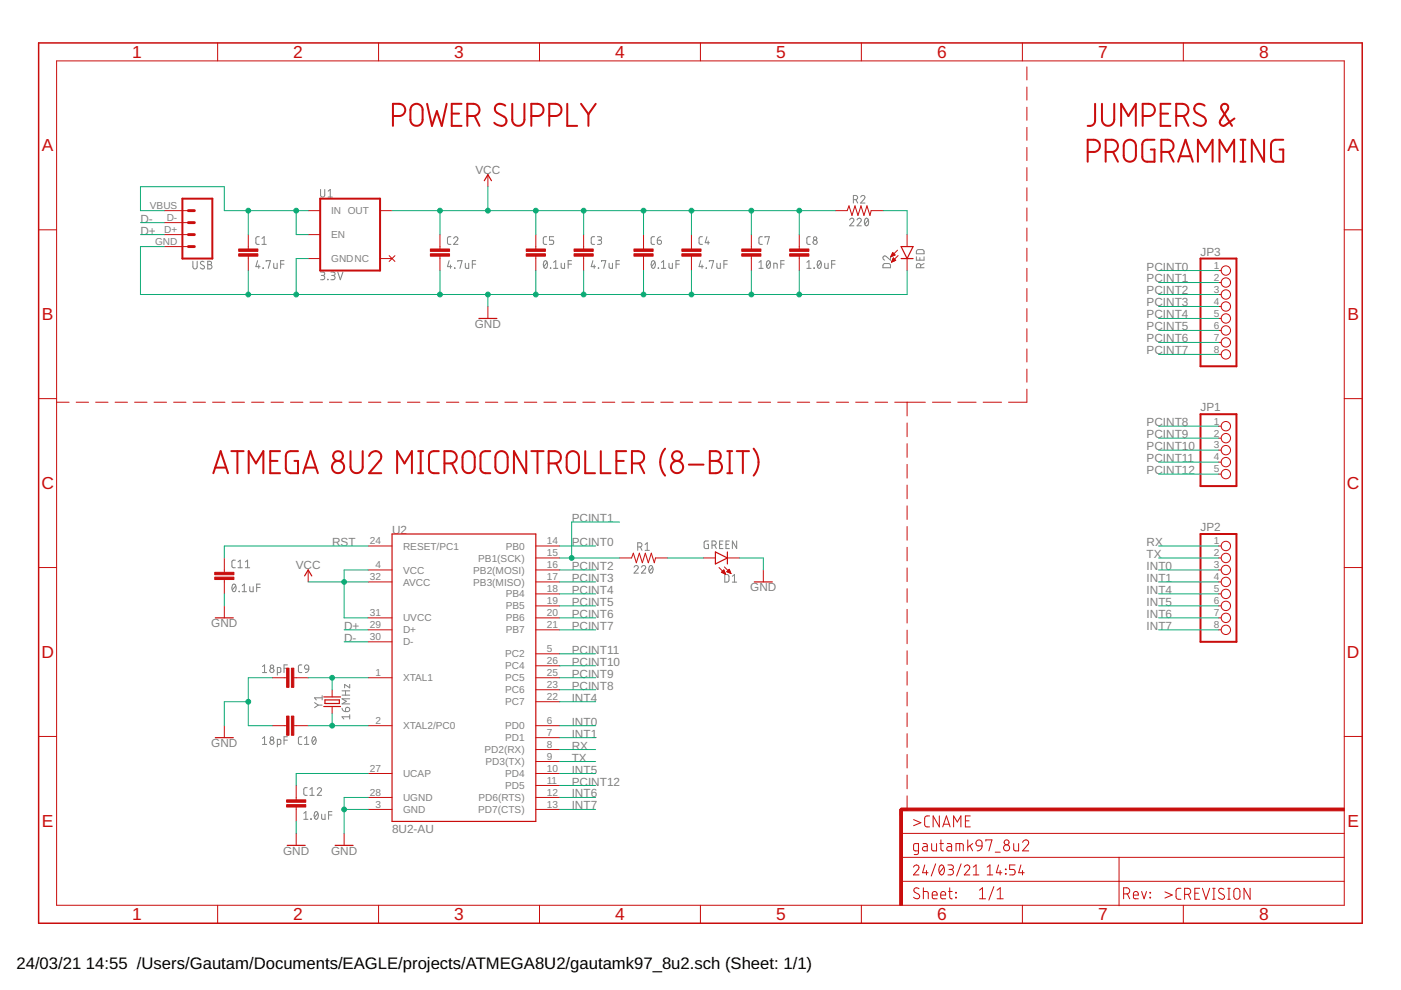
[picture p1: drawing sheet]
<svg xmlns="http://www.w3.org/2000/svg" width="297mm" height="210mm" viewBox="0 0 297 210" stroke-linecap="round" stroke-linejoin="round" font-family="sans-serif">
<g fill="none" stroke="#808080" stroke-width=".21">
<path d="M40.9 55.4v1.2a.46 .46 0 0 0 .4 .4 .46 .46 0 0 0 .5-.4v-1.2M43.3 55.5l-.4-.1-.4 .4 .1 .2 .6 .3a.38 .38 0 0 1 .1 .6 .38 .38 0 0 1-.5 .1l-.3-.2M44 55.4h.5a.36 .36 0 0 1 .4 .4 .36 .36 0 0 1-.4 .3 .46 .46 0 0 1 .5 .5 .46 .46 0 0 1-.5 .4h-.5zM44 56.1h.5M54.6 55.3l-.3 1.2h.8M54.9 56.2v.7M55 50.2h-.5l-.2 .4v1l.2 .2h.5M55.5 51.8h1M55.5 50.6l.5-.4v1.6M55.8 56.8v.1zM56.4 55.5v-.2h.9l-.4 1.6M58 55.8l.1 .9 .2 .2h.5v-1.1"/>
<path d="M59.5 56h.7M60.2 55.3h-.7v1.6M68 57.7h.5a.36 .36 0 0 1 .4 .3 .36 .36 0 0 1-.4 .4h-.4M68 40.2v1.1a.44 .44 0 0 0 .4 .5 .44 .44 0 0 0 .5-.5v-1.1M68.4 58.4a.46 .46 0 0 1 .5 .5 .46 .46 0 0 1-.5 .4h-.4M69.4 59.2l.2 .1zM69.6 40.5l.4-.3v1.6M69.6 41.8h.9M70.1 57.7h.6a.36 .36 0 0 1 .4 .3 .36 .36 0 0 1-.4 .4h-.4M70.6 58.4a.46 .46 0 0 1 .5 .5 .46 .46 0 0 1-.5 .4h-.5M71.6 57.7l.6 1.6 .5-1.6M95.2 55.3l-.3 1.2h.9"/>
<path d="M95.5 56.2v.7M95.6 50.2l-.6 .1-.1 .3v1l.2 .2h.5M96.2 50.6a.44 .44 0 0 1 .6-.4 .44 .44 0 0 1 .1 .7l-.7 .9h.9M96.4 56.8l.1 .1zM97.1 55.5v-.2h.9l-.5 1.6M98.7 55.8v.9l.2 .2h.5v-1.1M100.1 56h.8M100.9 55.3h-.8v1.6M115.4 55.4l.2-.1a.95 .95 0 0 1 0 1.6 1.04 1.04 0 0 1-.2-1.5zM115.9 50.2l-.6 .1-.1 .3v1l.2 .2h.5M116 55.6l-.7 .9M116.7 56.8l.1 .1z"/>
<path d="M117.4 56.9h.9M117.4 55.6l.4-.3v1.6M117.4 50.2h-.9v.7h.5a.45 .45 0 0 1 .4 .5 .45 .45 0 0 1-.4 .4h-.5M119 55.8v.9l.3 .2h.4v-1.1M120.5 56h.7M121.2 55.3h-.7v1.6M125.7 55.3l-.4 1.2h1M126 56.2v.7M126.1 50.2l-.6 .1-.2 .3 .1 1 .2 .2h.5M126.7 50.2h.5a.37 .37 0 0 1 .4 .4 .37 .37 0 0 1-.4 .3h-.4M126.9 56.8v.1zM127.1 50.9a.44 .44 0 0 1 .5 .5 .44 .44 0 0 1-.5 .4h-.4"/>
<path d="M127.5 55.5v-.2h.9l-.4 1.6M129.1 55.8l.1 .9 .2 .2h.5v-1.1M130.6 56h.7M131.3 55.3h-.7v1.6M138.3 55.4l.2-.1a.95 .95 0 0 1 0 1.6 1.04 1.04 0 0 1-.2-1.5zM138.8 50.2h-.5l-.3 .4 .1 1 .2 .2h.5M138.9 55.6l-.8 .9M139.4 50.9h.5a.45 .45 0 0 1 .4 .5 .45 .45 0 0 1-.5 .4 .45 .45 0 0 1-.4-.4zM139.6 56.8v.1zM140.1 50.2l-.6 .3-.1 .4M140.2 56.9h.9M140.2 55.6l.5-.3v1.6"/>
<path d="M141.8 55.8l.1 .9 .2 .2h.5v-1.1M143.3 56h.7M144 55.3h-.7v1.6M148.6 55.3l-.4 1.2h.9M148.8 56.2v.7M148.9 50.2h-.5l-.2 .4v1l.2 .2h.5M149.7 56.8l.1 .1zM149.9 50.2l-.4 1.3h.9M150.1 51.1v.7M150.4 55.5v-.2h.9l-.4 1.6M152 55.8v.9l.3 .2h.4v-1.1M153.5 56h.7"/>
<path d="M154.2 55.3h-.7v1.6M160.9 56.9h.9M160.9 55.6l.5-.3v1.6M161.6 50.2h-.5l-.2 .4v1l.2 .2h.5M162.2 50.4v-.2h.9l-.4 1.6M162.7 55.4l.2-.1a.97 .97 0 0 1 0 1.6 1.02 1.02 0 0 1-.2-1.5zM163.3 55.6l-.7 .9M164.1 56.9v-1.1l.7 .1v1M165.5 56h.8M166.3 55.3h-.8v1.6M171.1 56.9h.9M171.1 55.6l.4-.3v1.6"/>
<path d="M171.8 50.2h-.5l-.2 .4v1l.2 .2h.5M172.6 56.8l.1 .1zM173.5 55.4l.2-.1a.95 .95 0 0 1 0 1.6 1.04 1.04 0 0 1-.2-1.5zM174.1 55.6l-.8 .9M174.9 55.8v.9l.2 .2h.5v-1.1M176.3 56h.8M177.1 55.3h-.8v1.6M180.1 46.6a.44 .44 0 0 1 .7-.3 .44 .44 0 0 1 .1 .7l-.8 .9h.9M180.9 42.3h.5a.44 .44 0 0 0 .4-.4 .44 .44 0 0 0-.4-.5h-.5v1.7M181.5 42.3l.3 .8M181.7 46.6a.44 .44 0 0 1 .6-.3 .44 .44 0 0 1 .2 .7l-.8 .9h.9M182.5 41.8a.45 .45 0 0 1 .6-.3 .45 .45 0 0 1 .2 .7l-.8 .9h.9"/>
<path d="M183.5 46.4l.2-.2a.97 .97 0 0 1 0 1.7 1 1 0 0 1-.2-1.5zM184.1 46.6l-.7 .9M187.3 56l1.2-.1 .3 .3v.6h-1.6zM188.8 54.3v.9l-.9-.8a.44 .44 0 0 0-.7 .1 .44 .44 0 0 0 .4 .7M194.3 54.4v.8h1.6v-.8M194.4 53l1.2-.1 .3 .3v.6h-1.6zM195 54.6v.6M195.2 56.8v-.5a.46 .46 0 0 0-.5-.4 .46 .46 0 0 0-.4 .4v.5h1.6M195.9 55.9l-.7 .3M49.9 118.8h-.5l-.2 .3v1.1l.2 .2h.5M50.5 119.1l.4-.3v1.6M52 119.1l.5-.3v1.6"/>
<path d="M135.2 116h.5a.44 .44 0 0 0 .4-.5 .44 .44 0 0 0-.4-.4h-.5v1.6M135.8 116l.3 .7M136.8 115.4l.4-.3v1.6M136.8 116.7h.9M150.2 114.7h-.7l-.2 .2v1.1l.2 .3h.7v-.9h-.3M151 115.6h.4a.44 .44 0 0 0 .5-.5 .44 .44 0 0 0-.5-.4h-.4v1.6M151.5 115.6l.4 .7M152.6 115.4h.5M153.3 114.7h-.7v1.6h.7M153.9 115.4h.6M154.6 114.7h-.7v1.6h.7M156.2 114.7v1.6l-.9-1.6v1.6"/>
<path d="M49.4 124l.2-.2a.95 .95 0 0 1 0 1.7 1 1 0 0 1-.2-1.5zM50 124.2l-.7 .9M50.5 120.4h.9M50.7 125.4l.1 .1zM51.4 125.5h.9M51.4 124.2l.4-.4v1.7M52 120.4h.9M53 124.4v.8l.2 .3h.5v-1.1M54.4 124.6h.8M55.2 123.8h-.8v1.7M134.4 120.3a.44 .44 0 0 1 .7-.4 .44 .44 0 0 1 .1 .7l-.8 .9h.9M136 120.3a.44 .44 0 0 1 .6-.4 .44 .44 0 0 1 .2 .7l-.8 .9h.9"/>
<path d="M137.8 120l.2-.1a.93 .93 0 0 1 0 1.6 .98 .98 0 0 1-.2-1.5zM138.4 120.3l-.8 .9M153.7 121.8h.6l.2 .3v1l-.2 .3h-.6zM155.3 123.4h.9M155.3 122.2l.4-.4v1.6M55.6 141.3l.5-.3v1.6M55.6 156.6l.5-.4v1.6M55.6 142.6h.9M55.6 157.8h.9M58.8 142.6h.6l.1-.2v-.6l-.1-.2-.6-.1v1.7M58.8 157.8h.6l.1-.1v-.7l-.1-.2h-.6v1.6M60.2 141.7h.7"/>
<path d="M60.2 156.9h.7M60.9 141h-.7v1.6M60.9 156.2h-.7v1.6M64 141h-.5l-.2 .3v1.1l.2 .2h.5M64 156.2h-.5l-.2 .4v1l.2 .2h.5M64.6 157.8h.9M64.6 156.6l.4-.4v1.6M64.7 141.1l.3-.1 .3 .1 .2 .8-.8-.1-.1-.4zM65.5 141.9l-.3 .6-.5 .1M66.3 156.3l.1-.1a.8 .8 0 0 1 .7 .6 .8 .8 0 0 1-.2 .8l-.2 .2a.8 .8 0 0 1-.6-.5 .8 .8 0 0 1 .2-.9zM66.7 149l.8 .5M67 156.6l-.8 .9"/>
<path d="M67.5 149.5l-.8 .6M67.5 149.5h.8M68.3 148h-1.6l.4 .4M68.3 147.5v.9M72.5 150.2l.2 .4 .6 .3M72.5 147.4h1.6M72.5 146.5h1.6M73.3 146.5v.9M73.4 150.1a.47 .47 0 0 1 .7 .1 .47 .47 0 0 1-.4 .7h-.4zM74.1 152h-1.6l.4 .4M74.1 145.1v.7l-1-.7v.7M74.1 151.5v.9"/>
<path d="M74.1 148.2h-1.6l.9 .5-.9 .5h1.6M64.4 172.4l.5-.3v1.6M64.4 173.7h.9M65.1 167h-.5l-.2 .4v1l.2 .2h.5M65.7 168.6h.9M65.7 167.4l.5-.4v1.6M65.9 173.6l.1 .1zM66.8 172.2l.1-.1a.8 .8 0 0 1 .7 .6 .8 .8 0 0 1-.2 .8l-.4 .2a1.04 1.04 0 0 1-.2-1.5zM67.3 167.4a.44 .44 0 0 1 .6-.4 .44 .44 0 0 1 .1 .7l-.7 .9h.9M67.4 172.4l-.7 1M68.2 172.6v.9l.3 .2h.4v-1.1M69.7 172.8h.7"/>
<path d="M70.4 172.1h-.7v1.6"/>
<circle cx="172.8" cy="51.4" r=".45"/>
<circle cx="172.8" cy="50.6" r=".36"/>
<circle cx="57.7" cy="142.2" r=".45"/>
<circle cx="57.7" cy="157.4" r=".45"/>
<circle cx="57.7" cy="156.6" r=".36"/>
<circle cx="57.7" cy="141.3" r=".36"/>
</g>
<g fill="none" stroke="#c90d0c" stroke-width=".21">
<path d="M12 12.9h273v179h-273zM46.1 9.1v3.8M80.3 9.1v3.8M114.4 9.1v3.8M148.5 9.1v3.8M182.6 9.1v3.8M216.8 9.1v3.8M217.7 14.2v2.8M217.7 18.5v2.7M250.9 9.1v3.8M103.4 37v2.6M217.7 22.7v2.8"/>
<path d="M217.7 27v2.8M217.7 31.3v2.7M217.7 35.5v2.8M217.7 39.8v2.8M8.2 48.7h3.8M34.9 44.7h5M34.9 49.7h5M34.9 47.2h5M34.9 52.3h5M52.6 49.7v3.1M52.6 54.3v3.1M65.3 44.7h2.6"/>
<path d="M65.3 54.8h2.6M65.3 49.7h2.6M80.6 44.7h2.5M80.6 54.8h2.5M82.5 54.2l1.2 1.2M83.7 54.2l-1.2 1.2M93.3 49.7v3.1M93.3 54.3v3.1M113.6 49.7v3.1M113.6 54.3v3.1M123.7 49.7v3.1M123.7 54.3v3.1"/>
<path d="M136.4 49.7v3.1M136.4 54.3v3.1M146.6 49.7v3.1M146.6 54.3v3.1M159.3 49.7v3.1M159.3 54.3v3.1M169.5 49.7v3.1M169.5 54.3v3.1M177.1 44.7h2.5l.4-1.1 .6 2.1 .7-2.1 .6 2.1 .6-2.1 .7 2.1 .6-2.1 .6 2.1 .3-1h2.5M188.9 54.3h.2M189 54.2h.4M189 54.1h.7"/>
<path d="M189 55.5h.1M189.1 54h.6M189.1 55.4h.3M189.1 53.8h.5M189.1 55.3h.6M189.2 53.7h.3M189.2 55.2h.7M189.2 55.1h.6M189.3 53.6h.1M189.3 53.6l.5 .5-.9 .3zM189.3 54.9h.4M189.3 54.8h.2"/>
<path d="M189.4 54.7l.5 .5-.9 .4zM190.3 53l-1.4 1.4M190.4 54.2l-1.4 1.4M192.3 49.7v2.6M192.3 54.8v2.6M217.7 44.1v2.8M217.7 48.3v2.8M217.7 52.6v2.8M217.7 56.9v2.8M258.3 57.4h.6M258.3 59.9h.6M285 48.7h3.8"/>
<path d="M103.4 65v2.5M217.7 61.2v2.7M217.7 65.4v2.8M217.7 69.7v2.8M217.7 74v2.8M217.7 78.3v2.7M258.3 62.4h.6M258.3 65h.6M258.3 67.5h.6M258.3 70.1h.6M258.3 72.6h.6M258.3 75.1h.6"/>
<path d="M8.2 84.5h3.8M12 85.3h2.6M16.2 85.3h2.6M20.3 85.3h2.6M24.4 85.3h2.6M28.5 85.3h2.7M32.7 85.3h2.6M36.8 85.3h2.6M40.9 85.3h2.7M45.1 85.3h2.6M49.2 85.3h2.6M53.3 85.3h2.7"/>
<path d="M57.5 85.3h2.6M61.6 85.3h2.6M65.7 85.3h2.7M69.8 85.3h2.7M74 85.3h2.6M78.1 85.3h2.7M82.3 85.3h2.6M86.4 85.3h2.6M90.5 85.3h2.7M94.7 85.3h2.6M98.8 85.3h2.6M102.9 85.3h2.6"/>
<path d="M107 85.3h2.7M111.2 85.3h2.6M115.3 85.3h2.6M119.4 85.3h2.7M123.6 85.3h2.6M127.7 85.3h2.6M131.8 85.3h2.7M136 85.3h2.6M140.1 85.3h2.6M144.2 85.3h2.7M148.4 85.3h2.6M152.5 85.3h2.6"/>
<path d="M156.6 85.3h2.7M160.8 85.3h2.6M164.9 85.3h2.6M169 85.3h2.7M173.2 85.3h2.6M177.3 85.3h2.6M181.4 85.3h2.6M185.5 85.3h2.7M189.7 85.3h6.5M192.3 85.3v2.9M192.3 89.7v2.9M192.3 94.1v2.9"/>
<path d="M192.3 98.5v2.9M197.7 85.3h3.9M203.1 85.3h3.8M208.4 85.3h3.9M217.7 82.5v2.8h-3.9M258.3 90.4h.6M258.3 92.9h.6M258.3 95.4h.6M258.3 98h.6M285 84.5h3.8M47.6 118.3v3M78 115.8h5.1"/>
<path d="M113.6 115.8h5.1M113.6 118.3h5.1M131.4 118.3h2.5l.4-1 .6 2 .7-2 .6 2 .6-2 .7 2 .6-2 .6 2 .3-1h2.5M149.1 118.3h2.6M154.2 118.3h2.6M192.3 102.8v2.9M192.3 107.3v2.8M192.3 111.6v2.9M192.3 116v2.9M258.3 115.8h.6M258.3 118.3h.6M258.3 100.5h.6"/>
<path d="M8.2 120.3h3.8M47.6 122.9v3M47.6 128.5v2.5M65.3 120.8v2.6M78 123.4h5.1M78 133.5h5.1M78 136.1h5.1M78 120.8h5.1M78 131h5.1M113.6 123.4h5.1M113.6 133.5h5.1M113.6 120.8h5.1"/>
<path d="M113.6 125.9h5.1M113.6 128.5h5.1M113.6 131h5.1M113.6 138.6h5.1M152.4 120.3l1.4 1.4M153 121.3l.5-.5 .3 .9zM153 121.3h.6M153.1 121.4h.6M153.1 121.2h.5M153.3 121h.2M153.4 121.5h.4M153.4 120.9h.1"/>
<path d="M153.6 120.2l1.4 1.4M153.6 121.6h.2M154.1 121.2l.5-.5 .4 .9zM154.2 121.2h.6M154.2 121.3h.7M154.3 121h.4M154.4 120.9h.3M154.5 121.4h.4M154.5 120.8h.1M154.8 121.5h.1M161.8 120.8v2.6M192.3 120.4v2.9"/>
<path d="M192.3 124.8v2.9M192.3 129.2v2.9M192.3 133.6v2.9M192.3 138v2.9M258.3 123.4h.6M258.3 133.5h.6M258.3 120.8h.6M258.3 125.9h.6M258.3 128.5h.6M258.3 131h.6M285 120.3h3.8M8.2 156.1h3.8"/>
<path d="M47.6 153.9v2.5M57.7 143.7h3.1M57.7 153.9h3.1M62.3 143.7h3M62.3 153.9h3M70.4 146.2v1.6M70.4 149.8v1.5M78 143.7h5.1M78 153.9h5.1M113.6 141.2h5.1M113.6 143.7h5.1M113.6 146.2h5.1"/>
<path d="M113.6 148.8h5.1M113.6 153.9h5.1M113.6 156.4h5.1M113.6 158.9h5.1M192.3 142.4v2.9M192.3 146.8v2.9M192.3 151.2v2.9M192.3 155.6v2.9M192.3 160v2.8M285 156.1h3.8M62.8 166.5v3.1M62.8 171.1v3.1"/>
<path d="M62.8 176.7v2.5M73 176.7v2.5M78 171.6h5.1M78 164h5.1M78 169.1h5.1M113.6 171.6h5.1M113.6 161.5h5.1M113.6 164h5.1M113.6 166.5h5.1M113.6 169.1h5.1M191.1 176.7h93.9M192.3 164.3v2.9"/>
<path d="M192.3 168.7v2.9M193.7 173.8l1.5 .6-1.5 .7M195.7 178.9h.7l.2 .2v1.3h-.6a.46 .46 0 0 1-.4-.5 .46 .46 0 0 1 .4-.4h.6M197.1 173h-.7l-.4 .5 .1 1.5 .3 .3h.7M197.5 178.9v1.3l.4 .2h.7v-1.5M199.2 173v2.3l-1.4-2.3v2.3M199.2 178.9h.8M199.5 178.1v1.9l.1 .3 .4 .1M199.9 175.3l.8-2.3 .7 2.3M200.1 174.8h1.2M200.9 178.9h.6l.3 .3v1.2h-.6a.46 .46 0 0 1-.5-.5 .46 .46 0 0 1 .5-.4h.6M202.2 175.3v-2.3l.8 1.3 .7-1.3v2.3"/>
<path d="M203.5 178.9v1.5M204.7 174h.8M205.2 178.1v2.3M205.6 179.3l.6 1.1M205.7 173h-1v2.3h1M206.2 178.9l-1 .7M207.1 178.4a.64 .64 0 0 1 .7-.3 .64 .64 0 0 1 .4 .6v.7h-.8a.61 .61 0 0 1-.3-1zM208.2 179.4l-.3 .7-.7 .3M209 178.3v-.2h1.3l-.6 2.3M214.9 178.9v1.3l.4 .2h.7v-1.5M216.8 178.6a.64 .64 0 0 1 .9-.5 .64 .64 0 0 1 .2 1l-1.1 1.3h1.3M46.1 191.9v3.8"/>
<path d="M80.3 191.9v3.8M114.4 191.9v3.8M148.5 191.9v3.8M182.6 191.9v3.8M191.1 186.9h93.9M191.1 181.8h93.9M193.7 183.9a.58 .58 0 0 1 .8-.5 .58 .58 0 0 1 .2 .9l-1 1.2h1.1M194.7 180.4h-.8l-.2-.2v-1.1l.2-.2h.8v1.9l-.2 .4h-.7M194.9 188.4a.58 .58 0 0 0-.9-.1 .58 .58 0 0 0 0 .9l.7 .4a.59 .59 0 0 1 .1 .9 .59 .59 0 0 1-.9-.1l-.2-.2M195.8 189l.9 .1 .1 1.5M195.8 188.2v2.4M196.1 183.4l-.5 1.6h1.2"/>
<path d="M196.4 184.6v.9M197.7 189.8h1a.54 .54 0 0 0-.4-.8 .54 .54 0 0 0-.6 .5l.1 1 .9 .1M198.4 183.2l-1 2.5M199.3 183.5l.2-.1a.89 .89 0 0 1 .7 1.3v.3a.51 .51 0 0 1-.6 .5 .51 .51 0 0 1-.5-.5v-.8zM199.5 189.8h1a.54 .54 0 0 0-.4-.8 .54 .54 0 0 0-.6 .5l.1 1 .9 .1M200.1 183.9l-.9 1.1M201 183.4h.7a.48 .48 0 0 1 .4 .5 .48 .48 0 0 1-.4 .4h-.5M201.1 189h.8M201.4 188.2v2l.1 .3 .4 .1M201.6 184.3a.58 .58 0 0 1 .6 .6 .58 .58 0 0 1-.6 .6h-.6M202.6 189.2l.2 .1zM202.6 190.2l.2 .2z"/>
<path d="M202.7 180.4v-1.5l1.4 .1 .1 1.4M203.8 183.2l-1 2.5M204.4 183.9a.58 .58 0 0 1 .9-.5 .58 .58 0 0 1 .1 .9l-1 1.2h1.2M206.4 183.9l.5-.5v2.1M206.4 185.5h1.1M207.7 190.6h1.3M207.7 188.7l.6-.5v2.4M209.3 185.5h1.2M209.3 183.9l.6-.5v2.1M210.7 188l-1 2.8M211 180.7h1.1M211.4 190.6h1.3"/>
<path d="M211.4 188.7l.7-.5v2.4M211.7 183.4l-.5 1.6h1.2M212 184.6v.9M213.2 184.3l.1 .1zM213.2 185.2l.1 .1zM215.2 183.4h-1.1v.9h.7a.59 .59 0 0 1 .4 .6 .59 .59 0 0 1-.4 .6h-.7M216.5 183.4l-.5 1.6h1.1M216.8 191.9v3.8M216.8 184.6v.9M237.3 181.8v10.2M238.2 189.5h.7a.65 .65 0 0 0 .6-.6 .65 .65 0 0 0-.6-.7h-.7v2.4M239 189.5l.5 1.1"/>
<path d="M240.3 189.8h1a.54 .54 0 0 0-.3-.8 .54 .54 0 0 0-.7 .5l.1 1 .9 .1M242 189l.6 1.6 .5-1.6M243.8 190.2l.1 .2zM243.8 189.2l.1 .1zM247 189.1l1.5 .7-1.5 .6M250.4 188.3l-.7 .1-.4 .4 .1 1.5 .3 .3 .7 .1M250.9 191.9v3.8M251.2 189.6h.6a.65 .65 0 0 0 .7-.6 .65 .65 0 0 0-.7-.7h-.6v2.4M251.9 189.6l.6 1.1M253.3 189.4h.8M254.4 188.3h-1.1v2.4h1.1M254.9 188.3l.8 2.4 .8-2.4"/>
<path d="M257.1 190.7h.5M257.1 188.3h.5M257.4 188.3v2.4M259.5 188.5a.58 .58 0 0 0-.9-.1 .58 .58 0 0 0 .1 .9l.7 .4a.58 .58 0 0 1 0 .9 .58 .58 0 0 1-.8-.1l-.3-.1M260.3 190.7h.5M260.3 188.3h.5M260.6 188.3v2.4M261.9 188.4h.5l.4 .2 .1 1.4a.65 .65 0 0 1-.7 .7 .65 .65 0 0 1-.6-.7v-1.2zM265 188.3v2.4l-1.2-2.4v2.4"/>
<circle cx="259.9" cy="57.4" r=".99"/>
<circle cx="259.9" cy="59.9" r=".99"/>
<circle cx="259.9" cy="65" r=".99"/>
<circle cx="259.9" cy="67.5" r=".99"/>
<circle cx="259.9" cy="70.1" r=".99"/>
<circle cx="259.9" cy="72.6" r=".99"/>
<circle cx="259.9" cy="62.4" r=".99"/>
<circle cx="259.9" cy="75.1" r=".99"/>
<circle cx="259.9" cy="90.4" r=".99"/>
<circle cx="259.9" cy="98" r=".99"/>
<circle cx="259.9" cy="95.4" r=".99"/>
<circle cx="259.9" cy="92.9" r=".99"/>
<circle cx="259.9" cy="115.8" r=".99"/>
<circle cx="259.9" cy="100.5" r=".99"/>
<circle cx="259.9" cy="118.3" r=".99"/>
<circle cx="259.9" cy="125.9" r=".99"/>
<circle cx="259.9" cy="131" r=".99"/>
<circle cx="259.9" cy="128.5" r=".99"/>
<circle cx="259.9" cy="120.8" r=".99"/>
<circle cx="259.9" cy="133.5" r=".99"/>
<circle cx="259.9" cy="123.4" r=".99"/>
<circle cx="213.4" cy="179.8" r=".65"/>
<circle cx="213.4" cy="178.6" r=".52"/>
</g>
<g fill="none" stroke="#c90d0c" stroke-width=".42">
<path d="M83.3 24.6a2.36 2.36 0 0 0 2.2-.3 1.29 1.29 0 0 0 .3-1.4 1.29 1.29 0 0 0-1.2-.9h-1.3v4.7M87.3 22.4a1.3 1.3 0 0 1 1.5-.3 1.3 1.3 0 0 1 .8 1.2v2.1a1.29 1.29 0 0 1-1.3 1.3 1.29 1.29 0 0 1-1.3-1.3v-2.1zM90.6 22l1 4.7 1-3.1 1.1 3.1 1-4.7M95.8 24.1h1.5M97.9 22h-2.1v4.7h2.1M99.1 24.6a2.27 2.27 0 0 0 2.1-.3 1.29 1.29 0 0 0 .4-1.4 1.29 1.29 0 0 0-1.2-.9h-1.3v4.7M100.6 24.6l1.1 2.1M107.1 22.4a1.25 1.25 0 0 0-1.3-.4 1.25 1.25 0 0 0-.9 1.1l.3 .7 1.7 .9a1.09 1.09 0 0 1 .3 1.6 1.09 1.09 0 0 1-1.5 .3l-.9-.6M108.6 22v3.4a1.29 1.29 0 0 0 1.3 1.3 1.29 1.29 0 0 0 1.3-1.3v-3.4M112.6 24.6a2.36 2.36 0 0 0 2.2-.3 1.29 1.29 0 0 0 .4-1.5 1.29 1.29 0 0 0-1.3-.8h-1.3v4.7M116.5 24.6a2.36 2.36 0 0 0 2.1-.3 1.29 1.29 0 0 0 .4-1.5 1.29 1.29 0 0 0-1.2-.8h-1.3v4.7M120.3 22v4.7h2.1"/>
<path d="M123.2 22l1.6 2.2M124.8 24.2v2.5M126.3 22l-1.5 2.2M230.6 32.2a2.36 2.36 0 0 0 2.2-.3 1.29 1.29 0 0 0 .3-1.4 1.29 1.29 0 0 0-1.2-.9h-1.3v4.7M232.2 22l-.1 3.9-.5 .6-1 .2M233.6 22v3.4a1.3 1.3 0 0 0 1.3 1.3 1.3 1.3 0 0 0 1.3-1.3v-3.4M234.4 32.2a2.36 2.36 0 0 0 2.2-.3 1.29 1.29 0 0 0 .3-1.4 1.29 1.29 0 0 0-1.2-.9h-1.3v4.7M236 32.2l1 2.1M237.7 26.7v-4.7l1.5 2.6 1.6-2.6v4.7M238.6 30.1a1.3 1.3 0 0 1 1.4-.4 1.3 1.3 0 0 1 .8 1.2v2.1a1.29 1.29 0 0 1-1.3 1.3 1.29 1.29 0 0 1-1.2-1.3v-2.4zM242.3 24.6a2.36 2.36 0 0 0 2.1-.3 1.3 1.3 0 0 0 .4-1.5 1.3 1.3 0 0 0-1.2-.8h-1.3v4.7M244.8 29.6l-1.8 .1-.7 .4-.1 .6v2.8l.5 .7 2.1 .1v-2.6h-.8"/>
<path d="M246.1 24.1h1.5M246.2 32.2a2.36 2.36 0 0 0 2.2-.3 1.29 1.29 0 0 0 .4-1.4 1.29 1.29 0 0 0-1.3-.9h-1.3v4.7M247.8 32.2l1 2.1M248.2 22h-2.1v4.7h2.1M249.4 24.6a2.36 2.36 0 0 0 2.1-.3 1.3 1.3 0 0 0 .4-1.5 1.3 1.3 0 0 0-1.2-.8h-1.3v4.7M249.8 34.3l1.6-4.7 1.5 4.7M250.2 33.1h2.3M250.9 24.6l1.1 2.1M254 34.3v-4.7l1.5 2.6 1.6-2.6v4.7M255.4 22.4a1.25 1.25 0 0 0-1.3-.4 1.25 1.25 0 0 0-.9 1.1l.3 .7 1.6 .9a1.09 1.09 0 0 1 .4 1.6 1.09 1.09 0 0 1-1.6 .3l-.8-.6M258.6 34.3v-4.7l1.5 2.6 1.6-2.6v4.7M261.7 25.1l-1.9 1.4a.75 .75 0 0 1-1-.1 .75 .75 0 0 1-.1-.9l1.6-2.3a.77 .77 0 0 0-.6-1.2 .77 .77 0 0 0-.7 1.2l2.2 3.5"/>
<path d="M263 29.6h1.1M263 34.3h1.1M263.5 29.6v4.7M268 29.6v4.7l-2.6-4.7v4.7M272.1 29.6l-1.8 .1-.7 .4-.1 .6v2.6l.1 .5 .4 .4 2.1 .1v-2.6h-.8M38.7 42.1h6.3v12.7h-6.3zM67.9 42.1h12.7v15.3h-12.7zM254.5 54.8h7.6v22.9h-7.6zM45.6 99.1h2.3M49 95.7h2.6M50.3 95.7v4.6M57.3 97.7h1.5"/>
<path d="M59.4 95.7h-2.1v4.6h2.1M63.2 95.7h-1.8l-.7 .5-.1 3.1 .1 .5 .4 .4 .5 .1h1.6v-2.6h-.8M64.7 99.1h2.3M74.3 95.7v3.3a1.29 1.29 0 0 0 1.3 1.3 1.29 1.29 0 0 0 1.3-1.3v-3.3M78.3 96.7a1.29 1.29 0 0 1 1.7-1 1.29 1.29 0 0 1 .6 1.8l-2.3 2.8h2.5M88.7 95.7h1M89.2 95.7v4.6M93 95.7a1.78 1.78 0 0 0-1.9 .5l-.1 3.1 .2 .7a1.88 1.88 0 0 0 1.8 .3M94.2 98.3a2.42 2.42 0 0 0 2.2-.4 1.29 1.29 0 0 0 .4-1.4 1.29 1.29 0 0 0-1.3-.8h-1.3v4.6M95.8 98.3l1 2M98.4 96.1a1.29 1.29 0 0 1 1.4-.4 1.29 1.29 0 0 1 .8 1.2v2.1a1.29 1.29 0 0 1-1.2 1.3 1.29 1.29 0 0 1-1.3-1.3v-2.4zM103.9 95.7a1.78 1.78 0 0 0-1.9 .5l-.1 3.1 .3 .7a1.88 1.88 0 0 0 1.7 .3"/>
<path d="M105.4 96.1a1.29 1.29 0 0 1 1.4-.4 1.29 1.29 0 0 1 .8 1.2v2.1a1.3 1.3 0 0 1-1.3 1.3 1.3 1.3 0 0 1-1.3-1.3v-2.1zM111.6 95.7v4.6l-2.6-4.6v4.6M112.6 95.7h2.7M114 95.7v4.6M116.3 98.3a2.42 2.42 0 0 0 2.2-.4 1.29 1.29 0 0 0 .4-1.4 1.29 1.29 0 0 0-1.3-.8h-1.3v4.6M117.9 98.3l1 2M120.5 96.1a1.29 1.29 0 0 1 1.4-.4 1.29 1.29 0 0 1 .8 1.2v2.1a1.3 1.3 0 0 1-1.3 1.3 1.3 1.3 0 0 1-1.3-1.3v-2.1zM124.1 95.7v4.6h2.1M127.4 95.7v4.6h2.1M130.7 97.7h1.5M132.8 95.7h-2.1v4.6h2.1M134 98.3a2.42 2.42 0 0 0 2.1-.4 1.29 1.29 0 0 0 .4-1.4 1.29 1.29 0 0 0-1.2-.8h-1.3v4.6"/>
<path d="M135.6 98.3l1 2M141 95.1a4.5 4.5 0 0 0 0 5.7M146 98.5h3.2M150.5 95.7a2.26 2.26 0 0 1 2 .2 1.05 1.05 0 0 1 .2 1.2 1.05 1.05 0 0 1-.9 .6 1.3 1.3 0 0 1 1.3 1.3 1.3 1.3 0 0 1-1.3 1.3h-1.3zM150.5 97.7h1.3M154.2 95.7h1M154.7 95.7v4.6M156.2 95.7h2.6M157.5 95.7v4.6M159.8 95.1a4.5 4.5 0 0 1 0 5.7M254.5 87.8h7.6v15.3h-7.6zM45.2 100.3l1.6-4.6 1.5 4.6"/>
<path d="M52.7 100.3v-4.6l1.6 2.6 1.5-2.6v4.6M64.3 100.3l1.5-4.6 1.6 4.6M84.2 100.3v-4.6l1.6 2.6 1.5-2.6v4.6M88.7 100.3h1M154.2 100.3h1M254.5 113.2h7.6v22.9h-7.6z"/>
<circle cx="71.7" cy="99" r="1.3"/>
<circle cx="71.7" cy="96.7" r="1.03"/>
<circle cx="143.5" cy="99" r="1.3"/>
<circle cx="143.5" cy="96.7" r="1.04"/>
</g>
<g fill="#c90d0c" stroke="#c90d0c" stroke-width=".21">
<path d="M50.6 53.8h4.1v.5h-4.1z"/>
<path d="M50.6 52.8h4.1v.5h-4.1z"/>
<path d="M91.2 53.8h4.1v.5h-4.1z"/>
<path d="M91.2 52.8h4.1v.5h-4.1z"/>
<path d="M121.7 53.8h4.1v.5h-4.1z"/>
<path d="M121.7 52.8h4.1v.5h-4.1z"/>
<path d="M144.6 53.8h4v.5h-4z"/>
<path d="M144.6 52.8h4v.5h-4z"/>
<path d="M111.6 53.8h4v.5h-4z"/>
<path d="M111.6 52.8h4v.5h-4z"/>
<path d="M134.4 53.8h4.1v.5h-4.1z"/>
<path d="M134.4 52.8h4.1v.5h-4.1z"/>
<path d="M157.3 53.8h4v.5h-4z"/>
<path d="M157.3 52.8h4v.5h-4z"/>
<path d="M167.4 53.8h4.1v.5h-4.1z"/>
<path d="M167.4 52.8h4.1v.5h-4.1z"/>
<path d="M60.8 141.7h.5v4h-.5z"/>
<path d="M61.8 141.7h.5v4h-.5z"/>
<path d="M60.8 151.8h.5v4.1h-.5z"/>
<path d="M61.8 151.8h.5v4.1h-.5z"/>
<path d="M45.5 122.4h4.1v.5h-4.1z"/>
<path d="M45.5 121.3h4.1v.6h-4.1z"/>
<path d="M60.8 170.6h4v.5h-4z"/>
<path d="M60.8 169.6h4v.5h-4z"/>
<path d="M190.8 171.6h.5v20.3h-.5z"/>
<path d="M191 171.3h94v.6h-94z"/>
</g>
<g fill="none" stroke="#c90d0c" stroke-width=".25">
<path d="M102.7 38.3l.7-1.3 .8 1.3M191.1 52.3h2.5l-1.3 2.5zM191.1 54.8h2.5M101.5 67.5h3.8M83.1 113.2h30.5v61h-30.5zM151.7 117l2.5 1.3-2.5 1.3zM154.2 117v2.6M45.7 131h3.8M64.6 122.1l.7-1.3 .8 1.3M159.9 123.4h3.8M45.7 156.4h3.8M68.6 147.8h3.6"/>
<path d="M68.6 149.8h3.6M68.9 148.4h3v.8h-3zM60.9 179.2h3.8M71.1 179.2h3.8"/>
</g>
<path d="M39.9 49.7h1.3M39.9 47.2h1.3M39.9 44.7h1.3M39.9 52.3h1.3M192.3 171.6h-1.2v1.3" fill="none" stroke="#c90d0c" stroke-width=".61"/>
<path d="M8.2 9.1h280.6v186.6h-280.6z" fill="none" stroke="#c90d0c" stroke-width=".32"/>
<g fill="none" stroke="#0dab76" stroke-width=".21">
<path d="M103.4 39.6v5.1M29.8 49.7h5.1M29.8 47.2h5.1M34.9 44.7h-5.1v-5.1h17.8v5.1h17.7M34.9 52.3h-5.1v10.1h162.5v-5M52.6 44.7v5M52.6 57.4v5M62.8 44.7v5h2.5M65.3 54.8h-2.5v7.6M83.1 44.7h94M93.3 44.7v5M93.3 57.4v5"/>
<path d="M113.6 44.7v5M113.6 57.4v5M123.7 44.7v5M123.7 57.4v5M136.4 44.7v5M136.4 57.4v5M146.6 44.7v5M146.6 57.4v5M159.3 44.7v5M159.3 57.4v5M169.5 44.7v5M169.5 57.4v5"/>
<path d="M187.2 44.7h5.1v5M245.6 59.9h12.7M245.6 57.4h12.7M103.4 62.4v2.6M245.6 62.4h12.7M245.6 65h12.7M245.6 67.5h12.7M245.6 70.1h12.7M245.6 72.6h12.7M245.6 75.1h12.7M245.6 98h12.7M245.6 95.4h12.7"/>
<path d="M245.6 92.9h12.7M245.6 90.4h12.7M78 115.8h-30.4v2.5M118.7 118.3h12.7M118.7 115.8h7.6M131.4 110.7h-10.2v7.6M141.5 118.3h7.6M156.8 118.3h5v2.5M245.6 118.3h12.7M245.6 115.8h12.7M245.6 100.5h12.7M47.6 125.9v2.6"/>
<path d="M65.3 123.4h12.7M73 133.5h5M73 136.1h5M78 120.8h-5v10.2h5M118.7 120.8h7.6M118.7 131h7.6M118.7 123.4h7.6M118.7 133.5h7.6M118.7 128.5h7.6M118.7 138.6h7.6M118.7 125.9h7.6M245.6 120.8h12.7"/>
<path d="M245.6 131h12.7M245.6 123.4h12.7M245.6 133.5h12.7M245.6 128.5h12.7M245.6 125.9h12.7M52.6 148.8h-5v5.1M57.7 143.7h-5.1v10.2h5.1M65.3 143.7h12.7M65.3 153.9h12.7M70.4 143.7v2.5M70.4 151.3v2.6M118.7 143.7h7.6"/>
<path d="M118.7 153.9h7.6M118.7 148.8h7.6M118.7 158.9h7.6M118.7 156.4h7.6M118.7 141.2h7.6M118.7 146.2h7.6M62.8 174.2v2.5M73 171.6h5M78 164h-15.2v2.5M78 169.1h-5v7.6M118.7 169.1h7.6M118.7 171.6h7.6"/>
<path d="M118.7 161.5h7.6M118.7 164h7.6M118.7 166.5h7.6"/>
</g>
<g fill="#0dab76" stroke="#0dab76" stroke-width=".21">
<circle cx="52.6" cy="44.7" r=".51"/>
<circle cx="62.8" cy="44.7" r=".51"/>
<circle cx="73" cy="171.6" r=".51"/>
<circle cx="159.3" cy="62.4" r=".51"/>
<circle cx="146.6" cy="62.4" r=".51"/>
<circle cx="136.4" cy="62.4" r=".51"/>
<circle cx="123.7" cy="62.4" r=".51"/>
<circle cx="113.6" cy="62.4" r=".51"/>
<circle cx="93.3" cy="62.4" r=".51"/>
<circle cx="62.8" cy="62.4" r=".51"/>
<circle cx="52.6" cy="62.4" r=".51"/>
<circle cx="103.4" cy="62.4" r=".51"/>
<circle cx="169.5" cy="62.4" r=".51"/>
<circle cx="52.6" cy="148.8" r=".51"/>
<circle cx="93.3" cy="44.7" r=".51"/>
<circle cx="159.3" cy="44.7" r=".51"/>
<circle cx="146.6" cy="44.7" r=".51"/>
<circle cx="136.4" cy="44.7" r=".51"/>
<circle cx="123.7" cy="44.7" r=".51"/>
<circle cx="113.6" cy="44.7" r=".51"/>
<circle cx="103.4" cy="44.7" r=".51"/>
<circle cx="169.5" cy="44.7" r=".51"/>
<circle cx="73" cy="123.4" r=".51"/>
<circle cx="70.4" cy="143.7" r=".51"/>
<circle cx="121.2" cy="118.3" r=".51"/>
<circle cx="70.4" cy="153.9" r=".51"/>
</g>
<g font-size="3.7" fill="#c90d0c">
<text x="28.1" y="12.3">1</text>
<text x="62.2" y="12.3">2</text>
<text x="96.3" y="12.3">3</text>
<text x="130.4" y="12.3">4</text>
<text x="164.6" y="12.3">5</text>
<text x="198.7" y="12.3">6</text>
<text x="232.8" y="12.3">7</text>
<text x="266.9" y="12.3">8</text>
<text x="8.9" y="32.1">A</text>
<text x="285.7" y="32.1">A</text>
<text x="8.9" y="67.9">B</text>
<text x="285.7" y="67.9">B</text>
<text x="8.8" y="103.7">C</text>
<text x="285.6" y="103.7">C</text>
<text x="8.8" y="139.5">D</text>
<text x="285.6" y="139.5">D</text>
<text x="8.9" y="175.3">E</text>
<text x="285.7" y="175.3">E</text>
<text x="28.1" y="195.1">1</text>
<text x="62.2" y="195.1">2</text>
<text x="96.3" y="195.1">3</text>
<text x="130.4" y="195.1">4</text>
<text x="164.6" y="195.1">5</text>
<text x="198.7" y="195.1">6</text>
<text x="232.8" y="195.1">7</text>
<text x="266.9" y="195.1">8</text>
</g>
<g font-size="3.5">
<text x="3.5" y="205.4">24/03/21</text>
<text x="18.2" y="205.4">14:55 /Users/Gautam/Documents/EAGLE/projects/ATMEGA8U2/gautamk97_8u2.sch (Sheet: 1/1)</text>
</g>
<g font-size="2.5" fill="#808080">
<text x="100.8" y="36.8">VCC</text>
<text x="29.8" y="47.2">D-</text>
<text x="29.8" y="49.7">D+</text>
<text x="243.1" y="59.9">PCINT1</text>
<text x="243.1" y="57.4">PCINT0</text>
<text x="254.5" y="54.2">JP3</text>
<text x="243.1" y="62.4">PCINT2</text>
<text x="243.1" y="65">PCINT3</text>
<text x="100.7" y="69.5">GND</text>
<text x="243.1" y="67.5">PCINT4</text>
<text x="243.1" y="70.1">PCINT5</text>
<text x="243.1" y="72.6">PCINT6</text>
<text x="243.1" y="75.1">PCINT7</text>
<text x="254.5" y="87.2">JP1</text>
<text x="243.1" y="95.4">PCINT10</text>
<text x="243.1" y="92.9">PCINT9</text>
<text x="243.1" y="90.4">PCINT8</text>
<text x="243.1" y="100.5">PCINT12</text>
<text x="243.1" y="98">PCINT11</text>
<text x="83.1" y="113.2">U2</text>
<text x="121.2" y="110.7">PCINT1</text>
<text x="254.5" y="112.6">JP2</text>
<text x="70.4" y="115.8">RST</text>
<text x="121.2" y="115.8">PCINT0</text>
<text x="243.1" y="115.8">RX</text>
<text x="243.1" y="118.3">TX</text>
<text x="62.7" y="120.6">VCC</text>
<text x="121.2" y="120.8">PCINT2</text>
<text x="121.2" y="123.4">PCINT3</text>
<text x="121.2" y="125.9">PCINT4</text>
<text x="159.1" y="125.4">GND</text>
<text x="243.1" y="123.4">INT1</text>
<text x="243.1" y="120.8">INT0</text>
<text x="243.1" y="125.9">INT4</text>
<text x="121.2" y="128.5">PCINT5</text>
<text x="121.2" y="131">PCINT6</text>
<text x="243.1" y="128.5">INT5</text>
<text x="243.1" y="131">INT6</text>
<text x="44.8" y="133">GND</text>
<text x="73" y="133.5">D+</text>
<text x="73" y="136.1">D-</text>
<text x="121.2" y="133.5">PCINT7</text>
<text x="243.1" y="133.5">INT7</text>
<text x="121.2" y="138.6">PCINT11</text>
<text x="121.2" y="141.2">PCINT10</text>
<text x="121.2" y="143.7">PCINT9</text>
<text x="121.2" y="146.2">PCINT8</text>
<text x="121.2" y="148.8">INT4</text>
<text x="121.2" y="153.9">INT0</text>
<text x="44.8" y="158.4">GND</text>
<text x="121.2" y="158.9">RX</text>
<text x="121.2" y="161.5">TX</text>
<text x="121.2" y="156.4">INT1</text>
<text x="121.2" y="164">INT5</text>
<text x="121.2" y="166.5">PCINT12</text>
<text x="121.2" y="169.1">INT6</text>
<text x="121.2" y="171.6">INT7</text>
<text x="83.1" y="176.7">8U2-AU</text>
<text x="60" y="181.3">GND</text>
<text x="70.2" y="181.3">GND</text>
</g>
<g font-size="2.1" fill="#808080">
<text x="31.8" y="44.3">VBUS</text>
<text x="35.3" y="46.8">D-</text>
<text x="70.2" y="45.4">IN OUT</text>
<text x="32.9" y="51.9">GND</text>
<text x="34.8" y="49.4">D+</text>
<text x="70.2" y="50.5">EN</text>
<text x="70.2" y="55.6">GNDNC</text>
<text x="257.4" y="57">1</text>
<text x="257.4" y="59.5">2</text>
<text x="257.4" y="62.1">3</text>
<text x="257.4" y="64.6">4</text>
<text x="257.4" y="67.2">5</text>
<text x="257.4" y="69.7">6</text>
<text x="257.4" y="72.2">7</text>
<text x="257.4" y="74.8">8</text>
<text x="257.4" y="90">1</text>
<text x="257.4" y="92.6">2</text>
<text x="257.4" y="95.1">3</text>
<text x="257.4" y="97.6">4</text>
<text x="257.4" y="100.2">5</text>
<text x="78.4" y="115.4">24</text>
<text x="85.5" y="116.5">RESET/PC1</text>
<text x="101.4" y="119.1">PB1(SCK)</text>
<text x="107.2" y="116.5">PB0</text>
<text x="115.9" y="115.4">14</text>
<text x="115.9" y="117.9">15</text>
<text x="257.4" y="115.4">1</text>
<text x="257.4" y="117.9">2</text>
<text x="78.4" y="123">32</text>
<text x="79.6" y="120.5">4</text>
<text x="85.5" y="124.1">AVCC</text>
<text x="85.5" y="121.6">VCC</text>
<text x="100.3" y="121.6">PB2(MOSI)</text>
<text x="100.3" y="124.1">PB3(MISO)</text>
<text x="115.9" y="120.5">16</text>
<text x="115.9" y="123">17</text>
<text x="115.9" y="125.6">18</text>
<text x="257.4" y="120.5">3</text>
<text x="257.4" y="123">4</text>
<text x="257.4" y="125.6">5</text>
<text x="78.4" y="130.6">31</text>
<text x="85.5" y="131.8">UVCC</text>
<text x="107.2" y="126.7">PB4</text>
<text x="107.2" y="129.2">PB5</text>
<text x="107.2" y="131.8">PB6</text>
<text x="115.9" y="128.1">19</text>
<text x="115.9" y="130.6">20</text>
<text x="257.4" y="128.1">6</text>
<text x="257.4" y="130.6">7</text>
<text x="78.4" y="133.2">29</text>
<text x="78.4" y="135.7">30</text>
<text x="85.5" y="134.3">D+</text>
<text x="85.5" y="136.8">D-</text>
<text x="107.2" y="134.3">PB7</text>
<text x="115.9" y="133.2">21</text>
<text x="257.4" y="133.2">8</text>
<text x="79.6" y="143.3">1</text>
<text x="107.1" y="139.4">PC2</text>
<text x="107.1" y="141.9">PC4</text>
<text x="115.9" y="138.3">5</text>
<text x="115.9" y="140.8">26</text>
<text x="115.9" y="143.3">25</text>
<text x="85.5" y="144.5">XTAL1</text>
<text x="107.1" y="144.5">PC5</text>
<text x="107.1" y="147">PC6</text>
<text x="107.1" y="149.5">PC7</text>
<text x="115.9" y="145.9">23</text>
<text x="115.9" y="148.4">22</text>
<text x="79.6" y="153.5">2</text>
<text x="85.5" y="154.6">XTAL2/PC0</text>
<text x="107.1" y="154.6">PD0</text>
<text x="115.9" y="153.5">6</text>
<text x="102.7" y="159.7">PD2(RX)</text>
<text x="107.1" y="157.2">PD1</text>
<text x="115.9" y="156">7</text>
<text x="115.9" y="158.6">8</text>
<text x="115.9" y="161.1">9</text>
<text x="78.4" y="163.7">27</text>
<text x="85.5" y="164.8">UCAP</text>
<text x="102.9" y="162.2">PD3(TX)</text>
<text x="107.1" y="164.8">PD4</text>
<text x="107.1" y="167.3">PD5</text>
<text x="115.9" y="163.7">10</text>
<text x="115.9" y="166.2">11</text>
<text x="78.4" y="168.7">28</text>
<text x="79.6" y="171.3">3</text>
<text x="85.5" y="172.4">GND</text>
<text x="85.5" y="169.8">UGND</text>
<text x="101.4" y="172.4">PD7(CTS)</text>
<text x="101.4" y="169.8">PD6(RTS)</text>
<text x="115.9" y="168.7">12</text>
<text x="115.9" y="171.3">13</text>
</g>
</svg>
